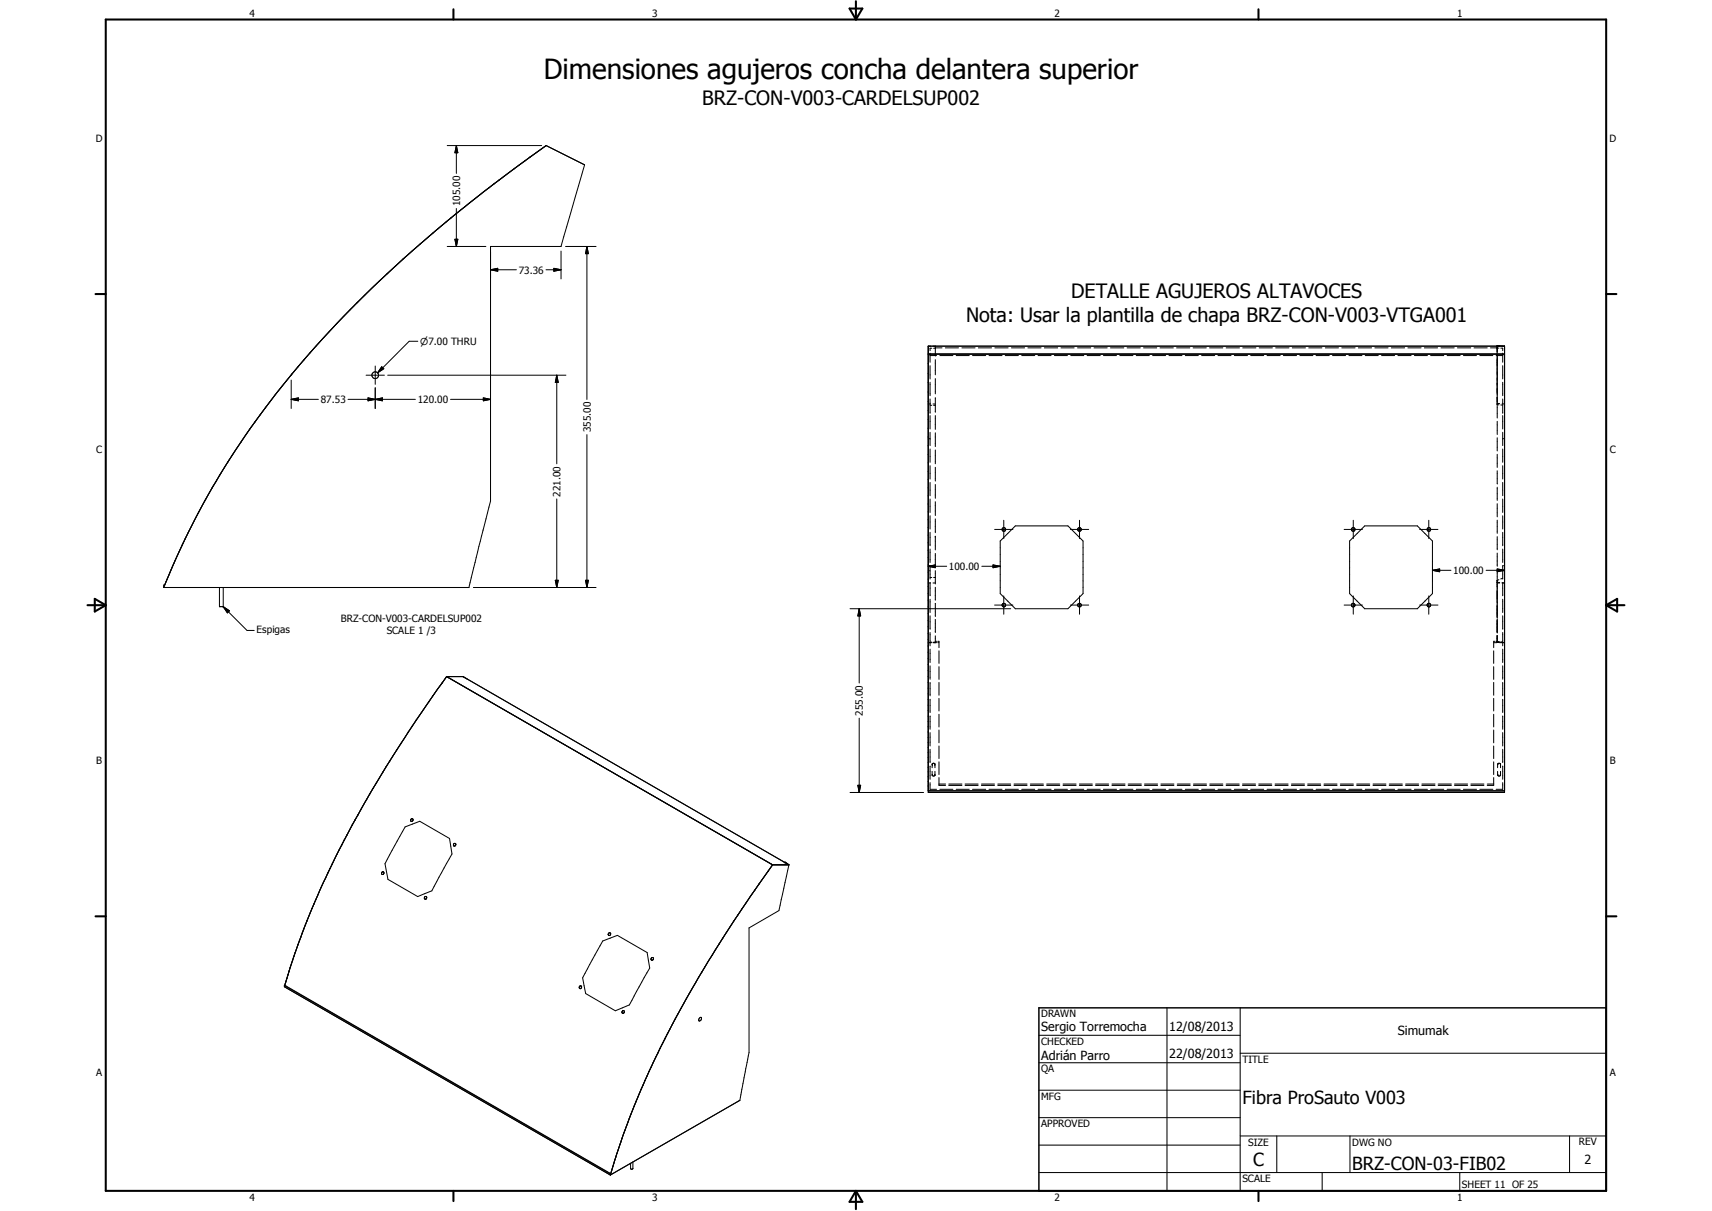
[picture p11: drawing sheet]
<svg xmlns="http://www.w3.org/2000/svg" width="594mm" height="420mm" viewBox="0 0 594 420" stroke-linecap="round" stroke-linejoin="round" font-family="sans-serif">
<g fill="#000">
<circle cx="519.5" cy="120.1" r=".18"/>
<circle cx="519.5" cy="120.7" r=".18"/>
<circle cx="322.7" cy="143" r=".18"/>
<circle cx="521.5" cy="143" r=".18"/>
<circle cx="324.6" cy="186.1" r=".18"/>
<circle cx="77.5" cy="210.5" r=".18"/>
<circle cx="519.5" cy="222.5" r=".18"/>
<circle cx="323.5" cy="268.7" r=".18"/>
<circle cx="323.5" cy="265.3" r=".18"/>
<circle cx="324.4" cy="268.7" r=".18"/>
<circle cx="324.4" cy="265.3" r=".18"/>
</g>
<g fill="none" stroke="#000" stroke-width=".35">
<path d="M155.2 50.5h32.8M158.4 50.5l.5 2.5h-1zM158.4 50.5v9.7M176.7 59.9l-1.8 1.3M180.2 57.2l-10.5 8M180.3 57.1l-3.6 2.7M183.9 54.5l-1.8 1.4M183.9 54.5l-3.7 2.7M185.8 53.2l-1.9 1.3M189.5 50.5l13.4 6.7-8.2 28.3h-24.5v88.4l-7.5 29.9h-105.9M189.5 50.5l-5.6 4M189.5 50.5l-3.7 2.7"/>
<path d="M152 79.4l-17.7 15.6M153.5 78.1l-7.8 6.7M156.5 75.6l-1.7 1.4M158.4 72.3v13.2M161.5 71.6l-4.9 3.9M164.6 69.1l-1.7 1.3M166.4 67.7l-1.7 1.3M168.1 66.4l-14.8 11.9M169.8 65.1l-1.9 1.4M173.1 62.5l-1.7 1.3M131.6 97.5l-2.7 2.6M134.6 94.7a353.9 353.9 0 0 0-39.1 42.2"/>
<path d="M143 87.1l-5.6 5.1M155.2 85.5h13.4M157.9 83h1l-.5 2.5zM170.2 93.6l2.5-.5v1zM170.2 93.6h9M189.5 93.6h5.2M192.2 93.1l2.5 .5-2.5 .5zM194.7 87.1v9.7M196.3 85.5h10.5M203.7 85.5l.5 2.5h-1zM203.7 85.5v53.1M112 117.5l-6.6 7.4"/>
<path d="M114.6 114.7l-2.3 2.4M123.9 105.1l-7.3 7.5M126.7 102.3l-2.5 2.5M145 118.4h-3l-10.9 10.9M519.5 119.9v2.3M519.5 119.9v.2M519.5 119.9l2.6 .2M94.1 138.8l-7.3 9.9M101 138.6l2.5-.6v1.1zM101 130.2v.1M101 131.9v9.8M101 138.6h9.5"/>
<path d="M103.8 126.8l-6 7.2-7.6 10.1M120.8 138.6h23.3M127 130.2h6.4M127.7 138l2.5 .6-2.5 .5zM127.7 138l5 1.1v-1.1l-5 1.1zM130.2 138.6l2.5-.6v1.1zM130.2 127v6.3M130.2 134.5v7.2M132.5 127.3l.7 .6-2.1 1.4zM134.5 130.2h61.9M156.3 138.6h13.9M167.7 138l2.5 .6-2.5 .5z"/>
<path d="M193.2 130.2l.5 2.5h-1zM193.2 130.2v30.7M322.1 122.9h200M322.7 122.6v3.1M322.7 126.9v4.6M322.7 132.6v4.7M322.7 138.4v4.6M322.7 123.4h2.3M323.3 120.8h-.6v.9M324 120.8h.6M324.6 120.1v.2M324.6 120.5v3"/>
<path d="M324.6 124.8v5.2M324.6 131.4v5.3M324.6 138v5M324.6 120.7h2.3M326.1 123.4h4.6M328 120.7h4.6M331.8 123.4h4.5M333.8 120.7h4.6M337.5 123.4h4.5M339.5 120.7h4.6M343.2 123.4h4.5M345.2 120.7h4.6"/>
<path d="M348.8 123.4h4.6M351 120.7h4.6M354.5 123.4h4.6M356.7 120.7h4.6M360.2 123.4h4.5M362.4 120.7h4.6M365.9 123.4h4.5M368.2 120.7h4.5M371.6 123.4h4.5M373.9 120.7h4.6M377.2 123.4h4.6M379.6 120.7h4.6"/>
<path d="M382.9 123.4h4.5M385.4 120.7h4.6M388.6 123.4h4.5M391.1 120.7h4.6M394.3 123.4h4.5M396.8 120.7h4.6M400 123.4h4.5M402.5 120.7h4.7M405.6 123.4h4.6M408.3 120.7h4.6M411.3 123.4h4.5M414 120.7h4.6"/>
<path d="M417 123.4h4.5M419.7 120.7h4.6M422.6 123.4h4.6M425.5 120.7h4.6M428.3 123.4h4.6M431.2 120.7h4.6M434 123.4h4.5M437 120.7h4.5M439.7 123.4h4.5M442.7 120.7h4.6M445.3 123.4h4.6M448.4 120.7h4.6"/>
<path d="M451.1 123.4h4.5M454.1 120.7h4.6M456.7 123.4h4.6M459.9 120.7h4.6M462.4 123.4h4.5M465.6 120.7h4.6M468.1 123.4h4.5M471.4 120.7h4.5M473.7 123.4h4.6M477.1 120.7h4.6M479.4 123.4h4.5M482.8 120.7h4.6"/>
<path d="M485.1 123.4h4.6M488.6 120.7h4.5M490.8 123.4h4.5M494.3 120.7h4.5M496.4 123.4h4.6M500 120.7h4.6M502.1 123.4h4.6M505.7 120.7h4.7M507.8 123.4h4.6M511.5 120.7h4.6M513.5 123.4h4.5M517.2 120.7h2.3"/>
<path d="M519.2 123.4h2.3M519.5 120.1v.1M519.5 120.5v2.9M519.5 124.7v5.2M519.5 131.2v5.2M519.5 137.8v2.6l.6 .1M519.5 120.8h.6M519.5 120.1v.2M519.5 122.9v17.2M519.5 140h.9M520.4 120.1h-198.3v154.9h200v-154.9M520.8 120.8h.7v.9"/>
<path d="M521.2 120.1h.9M521.5 122.5v3.2M521.5 126.9v4.6M521.5 132.6v4.7M521.5 138.4v4.6M522.1 120.1h-2.6M85.6 150.5l-6.1 9.1-5.9 9.7M87.2 148.2l-8.1 12.1M203.7 150.8v53M322.1 152.2h.2M322.1 140.2h.8M322.5 152.2h.2"/>
<path d="M322.7 144.2v4.6M322.7 150v4.6M322.7 155.8v4.6M322.7 140.6h.6M323.8 140.2h.8M324 140.6h.6M324.6 144.2v4.8M324.6 150.2v4.7M324.6 156.1v4.8M519.5 140.5v4.5M519.5 146.2v4.5M519.5 151.9v4.6"/>
<path d="M519.5 157.6v4.6M520.8 140.5h.7M521.2 140.1l.9 .1M521.5 144.2v4.6M521.5 150v4.6M521.5 155.8v4.6M521.5 152.2h.2M521.8 152.2h.3M72.7 170.9l-7.4 13.9M78.1 161.9l-7.1 11.9-4.6 8.8M193.2 173.1v30.7M322.7 161.6v4.6"/>
<path d="M322.7 167.4v4.6M322.7 173.1v4.7M322.7 178.9v4.7M324.6 162.1v4.8M324.6 168.1v4.8M324.6 174.1v4.8M519.5 163.3v4.6M519.5 169v4.6M519.5 174.8v4.5M521.5 161.6v4.6M521.5 167.4v4.6M521.5 173.1v4.7"/>
<path d="M521.5 178.9v4.7M61.2 193.4l-4.4 10.4M64.3 186.9l-2.1 4.4M65.7 184l-5 10.7-3.6 8.3h-.3v.8M322.1 196.5l2.5-.5v1zM322.1 198h.2M322.1 196.3h.2M322.1 196.5h6.4M322.5 198h.2M322.5 196.3h.2M322.7 184.7v4.7M322.7 190.5v4.7"/>
<path d="M322.7 196.3v4.6M324.6 180v4.8M324.6 186.1v4.7M324.6 192v5l-2.5-.5M324.6 198v4.6M324.6 196l-2.5 .5M340.7 196.5h6.4M344.6 196l2.5 .5-2.5 .5zM345.1 183.7h6.4M348.3 180.5v6.4M352.3 182.5h18.3l5.2 5.2v18.3l-5.2 5.2h-18.3l-5.2-5.2v-18.3zM371.4 183.7h6.4"/>
<path d="M374.6 180.5v6.4M466.4 183.7h6.4M469.6 180.5v6.4M473.6 182.5h18.2l5.3 5.2v18.3l-5.3 5.2h-18.2l-5.3-5.2v-18.3zM492.6 183.7h6.4M495.8 180.5v6.4M497.1 197.9l2.5-.5v1zM497.1 197.9h6.4M515.7 197.9h6.4M519.5 197.4l2.6 .5-2.6 .5zM519.5 180.5v4.5M519.5 186.2v4.6"/>
<path d="M519.5 191.9v4.6M521.5 184.7v4.7M521.5 190.5v4.7M521.5 196.3v4.6M521.5 198h.2M521.5 196.3h.2M521.8 198h.3M521.8 196.3h.3M522.1 197.9l-2.6-.5v17.1M522.1 197.9l-2.6 .5M76.2 203.8v6.7h1.3M77.5 210.5l2.1 1.4-.7 .7z"/>
<path d="M77.5 203.8v6.7M77.5 210.5l8.2 8.2h2.5M164.3 203.8h42.5M192.7 201.3h1l-.5 2.5zM203.2 201.3h1l-.5 2.5zM295 211.2h53.2M298.1 211.2l.6 2.5h-1zM298.1 211.2v25.8M322.1 202.3h.8M322.7 202.1v4.6M322.7 207.9v4.6M322.7 213.7v4.6"/>
<path d="M322.7 219.5v4.6M322.7 200.4h.6M323.8 202.3h.8M324 200.4h.6M324.6 203.8v4.4M324.6 209.3v4.6M324.6 215v4.5M345.1 209.9h6.4M348.3 206.8v6.3M348.4 211.2h2.3M371.4 209.9h6.4M374.6 206.8v6.3"/>
<path d="M466.4 209.9h6.4M469.6 206.8v6.3M492.6 209.9h6.4M495.8 206.8v6.3M519.5 204.6v4.2M519.5 209.8v4.3M519.5 215.2v4.2M519.5 202v.3h.9M519.5 214.8v4.8M519.5 202.1h.9M520.1 201.1l-.6 .3v2.1M521.2 202.2l.9 .1h-.9"/>
<path d="M521.5 202.1v4.6M521.5 207.9v4.6M521.5 213.7v4.6M521.5 219.5v4.6M521.5 200.6l-.7 .3M155 234.7a418.9 418.9 0 0 0-44.8 76l-6.8 17.1-4.6 14.1M155 234.7l.3 .2M155 234.7h5.6M155 234.7l113.1 65.4M160.6 234.7l111.6 64.5M160.6 234.7l1.4 .8M322.1 223h1.2"/>
<path d="M322.7 222.8h.6M322.7 225.2v4.7M322.7 231v4.7M322.7 236.8v4.6M323.8 223h1.2M324 222.8h.6M324.6 222.5h.4M324.6 220.6v2.4M325.4 223h.4M325.4 222.5h.4v2.2M325.8 225.8v4.4M325.8 231.3v4.4"/>
<path d="M325.8 236.8v4.4M518.3 223h1.1M518.3 225.8v4.4M518.3 231.3v4.4M518.3 236.8v4.4M518.7 222.5h-.4v2.2M519.1 222.5h.4M519.5 222.8v.1M519.5 220.5v2.1h.6M519.5 222.9h.7M519.5 220.5v2.4M519.5 222.8h.9"/>
<path d="M520.8 222.7l.7 .1M521.2 222.9l.9 .1h-.3M521.5 225.2v4.7M521.5 231v4.7M521.5 236.8v4.6M521.7 222.9l-1.3 .1M298.1 249.2v25.8M322.7 242.6v4.6M322.7 248.4v4.6M322.7 254.2v4.6M322.7 260v4.6M325.8 242.3v4.4"/>
<path d="M325.8 247.8v4.4M325.8 253.3v4.4M325.8 258.8v4.4M518.3 242.3v4.4M518.3 247.8v4.4M518.3 253.3v4.4M518.3 258.8v4.4M521.5 242.6v4.6M521.5 248.4v4.6M521.5 254.2v4.6M521.5 260v4.6M295 275h25.5"/>
<path d="M297.7 272.5h1l-.6 2.5zM322.1 274.3h200M322.1 274.5h200M322.7 271.5v2.4h2.3M322.7 265.8v4.6M323.5 267.6v1.4l.3 .2 .6-.2v-1.4M323.5 266.4v-1.3l.5-.3 .4 .3v1.3M323.5 265.2v.1M323.5 268.7v.2M324.4 268.7v.2M324.4 265.2v.1M325.8 272.3l2.3 .2"/>
<path d="M325.8 264.3v4.4M325.8 269.8v2.4M325.8 272h2.3M326.1 273.9h4.6M329.2 272.5h4.6M329.2 272h4.6M331.8 273.9h4.5M334.9 272.5h4.5M334.9 272h4.5M337.5 273.9h4.5M340.6 272.5h4.5M340.6 272h4.5"/>
<path d="M343.2 273.9h4.5M346.2 272.5h4.5M346.2 272h4.5M348.8 273.9h4.6M351.9 272.5h4.5M351.9 272h4.5M354.5 273.9h4.6M357.5 272.5h4.6M357.5 272h4.6M360.2 273.9h4.5M363.2 272.5h4.5M363.2 272h4.5"/>
<path d="M365.9 273.9h4.5M368.9 272.5h4.5M368.9 272h4.5M371.6 273.9h4.5M374.6 272.5h4.4M374.6 272h4.4M377.2 273.9h4.6M380.2 272.5h4.5M380.2 272h4.5M382.9 273.9h4.5M385.9 272.5h4.5M385.9 272h4.5"/>
<path d="M388.6 273.9h4.5M391.5 272.5h4.6M391.5 272h4.6M394.3 273.9h4.5M397.2 272.5h4.5M397.2 272h4.5M400 273.9h4.5M402.8 272.5h4.6M402.8 272h4.6M405.6 273.9h4.6M408.5 272.5h4.5M408.5 272h4.5"/>
<path d="M411.3 273.9h4.5M414.1 272.5h4.6M414.1 272h4.6M417 273.9h4.5M419.8 272.5h4.5M419.8 272h4.5M422.6 273.9h4.6M425.5 272.5h4.5M425.5 272h4.5M428.3 273.9h4.6M431.2 272.5h4.5M431.2 272h4.5"/>
<path d="M434 273.9h4.5M436.8 272.5h4.5M436.8 272h4.5M439.7 273.9h4.5M442.5 272.5h4.5M442.5 272h4.5M445.3 273.9h4.6M448.1 272.5h4.6M448.1 272h4.6M451.1 273.9h4.5M453.8 272.5h4.5M453.8 272h4.5"/>
<path d="M456.7 273.9h4.6M459.4 272.5h4.6M459.4 272h4.6M462.4 273.9h4.5M465.1 272.5h4.5M465.1 272h4.5M468.1 273.9h4.5M470.8 272.5h4.5M470.8 272h4.5M473.7 273.9h4.6M476.5 272.5h4.4M476.5 272h4.4"/>
<path d="M479.4 273.9h4.5M482.1 272.5h4.5M482.1 272h4.5M485.1 273.9h4.6M487.8 272.5h4.5M487.8 272h4.5M490.8 273.9h4.5M493.4 272.5h4.6M493.4 272h4.6M496.4 273.9h4.6M499.1 272.5h4.5M499.1 272h4.5"/>
<path d="M502.1 273.9h4.6M504.7 272.5h4.6M504.7 272h4.6M507.8 273.9h4.6M510.4 272.5h4.5M510.4 272h4.5M513.5 273.9h4.5M516.1 272h2.2M518.3 272.3l-2.2 .2M518.3 264.3v4.4M518.3 269.8v2.4M519.7 265.1v1.3"/>
<path d="M519.7 267.6v1.3M519.8 265.3a.48 .48 0 0 1 .3-.5 .48 .48 0 0 1 .6 .3v1.3M520.6 268.7l.1 .2M520.7 267.6l-.1 1.5-.6 .1-.3-.2 .1-.3M520.7 265.2l-.1 .1M521.5 271.5v2.4h-2.3M521.5 265.8v4.6M140.6 286.9l5.1-2 10.3 6 .8 5.4-6.9 12.8-5 2-10.3-6-1-5.4zM142.6 284.9h.1M143.1 284.1h.1M143.3 284.6h.1M157.9 292.6l.1 .1"/>
<path d="M267.8 299.8l.3 .3M272.2 299.2h.1M272.2 299.2l.3-.1 1.3 1M272.2 299.2l1.6 .9M132.5 302.6h.6v.7l-.6-.1zM133 303.3v.1M147.4 311.9h.1M147.4 311.1l.5-.1 .2 .3-.3 .7a.47 .47 0 0 1-.5-.3 .47 .47 0 0 1 .1-.6zM147.7 312h-.1M148 311.1v.1M257.6 315.2l-6.7 10.2M259 313.1l-4.3 6.3"/>
<path d="M265 304.5l-4.6 6.5M268.1 300.1h5.7M268.1 300.1l-10.6 15.2M268.1 300.1l-1.6 2.2M273.8 300.1l-3.5 15.8-10.4 6v43.3l-3.2 16.6-44.9 25.9M209.2 326.5l5-2 10.4 6 .9 5.4-7.1 12.8-4.9 2-10.3-6-1-5.4zM211.3 323.7a.43 .43 0 0 1 .5 .5 .43 .43 0 0 1-.6 .3l-.2-.4zM226 332.4l.4-.2 .4 .3-.5 .7a.43 .43 0 0 1-.4-.3 .43 .43 0 0 1 .1-.5zM226.1 332.3v.1M226.2 332.2h.1M226.8 332.7h-.1M243.5 337.3l-2.2 3.7"/>
<path d="M245.9 333.2l-8.8 15.2-7.1 13.4M250.8 325.5l-3.7 6M253.4 321.5l-8.7 13.9M98.7 341.9l113.1 65.4M98.7 341.9v.4l113.1 65.4M98.8 341.9l113.1 65.3M98.8 341.9h-.1M201 342.6v.1M201 342.4h.1M201.2 342.1a.43 .43 0 0 1 .6 .2 .43 .43 0 0 1-.2 .6 .43 .43 0 0 1-.6-.1zM215.8 351.2h.1M216.4 350.6l.1 .1"/>
<path d="M231.6 358.8l-3.3 6.6M235.2 351.9l-2.8 5.2M240.4 342.6l-5 9M242.6 353.4l.7-.4a.7 .7 0 0 1 0 .8 .7 .7 0 0 1-.8 .3zM360.5 359.2h69.9M405 349.7v63.5M430.4 349.7v63.5M221.9 379.4l-5.9 15.1M222.7 377.5l-.7 1.5M223.3 376l-3.7 8.8M224.7 373l-1.5 3.4M225.4 371.4l-1.6 3.5"/>
<path d="M227.6 366.6l-2.4 5.2M229.2 363.4l-3.2 6.8M360.5 368.7h69.9M360.5 378.2h69.9M430.4 365.4h127M214.7 398.4l-2.9 9.3M215.9 394.9l-.9 2.7M217.8 389.5l-4.5 13.2M219.5 385.2l-1.2 2.9M360.5 387.8h69.9M360.5 397.3h69.9M430.4 394.1h127"/>
<path d="M443.1 394.1v12.7M468.5 394.1v12.7M544.7 394.1v12.7M211.8 407.3v.4M211.9 407.2l-.1 .1M212.2 407.5l-.4 .2M213.1 403.5l-1.2 3.7M219.6 403.1v2.4l-.3 .2-.5-.3v-1.8M360.5 406.8h196.9M458.8 406.8v6.4M506.6 406.8v6.4"/>
<circle cx="130.2" cy="130.2" r="1.16"/>
<circle cx="348.3" cy="183.7" r=".63"/>
<circle cx="374.6" cy="183.7" r=".63"/>
<circle cx="469.6" cy="183.7" r=".63"/>
<circle cx="495.9" cy="183.7" r=".65"/>
<circle cx="348.4" cy="209.9" r=".63"/>
<circle cx="374.6" cy="209.9" r=".62"/>
<circle cx="469.6" cy="210" r=".63"/>
<circle cx="495.8" cy="209.9" r=".62"/>
<circle cx="143" cy="284.5" r=".48"/>
<circle cx="157.7" cy="293" r=".5"/>
<circle cx="216.3" cy="351.1" r=".46"/>
</g>
<g fill="none" stroke="#000" stroke-width=".71">
<path d="M36.7 6.8h520.7v406.4h-520.7zM157.3 3.2v3.6M294.8 3h4.4l-2.2 3.8zM297 .4v6.4M436.7 3.2v3.6M33.1 102h3.6M557.4 102h3.5M30.3 210h6.4M32.9 207.8l3.8 2.2-3.8 2.2zM557.4 210h6.3M557.4 210l3.8-2.2v4.4zM33.1 317.9h3.6"/>
<path d="M557.4 317.9h3.5M157.3 413.2v3.5M297 413.2v6.3M297 413.2l2.2 3.8h-4.4zM436.7 413.2v3.5"/>
</g>
<path d="M360.5 349.7h196.9v63.5h-196.9z" fill="none" stroke="#000" stroke-width=".51"/>
<g fill="#000">
<path d="M158.4 50.5l.5 2.5h-1zM157.9 83h1l-.5 2.5zM170.2 93.6l2.5-.5v1zM192.2 93.1l2.5 .5-2.5 .5zM203.7 85.5l.5 2.5h-1zM101 138.6l2.5-.6v1.1zM127.7 138l2.5 .6-2.5 .5zM132.5 127.3l.7 .6-2.1 1.4zM130.2 138.6l2.5-.6v1.1zM167.7 138l2.5 .6-2.5 .5zM193.2 130.2l.5 2.5h-1zM322.1 196.5l2.5-.5v1z"/>
<path d="M344.6 196l2.5 .5-2.5 .5zM497.1 197.9l2.5-.5v1zM519.5 197.4l2.6 .5-2.6 .5zM77.5 210.5l2.1 1.4-.7 .7zM192.7 201.3h1l-.5 2.5zM203.2 201.3h1l-.5 2.5zM298.1 211.2l.6 2.5h-1zM297.7 272.5h1l-.6 2.5z"/>
</g>
<text font-size="9.6" x="188.7" y="27.4">Dimensiones agujeros concha delantera superior</text>
<g font-size="6.9">
<text x="243.7" y="36.4">BRZ-CON-V003-CARDELSUP002</text>
<text x="371.7" y="103.3">DETALLE AGUJEROS ALTAVOCES</text>
<text x="335.2" y="111.5">Nota: Usar la plantilla de chapa BRZ-CON-V003-VTGA001</text>
</g>
<g font-size="6.3">
<text x="431.1" y="383.2">Fibra ProSauto V003</text>
<text x="434.8" y="404.7">C</text>
<text x="469.2" y="406">BRZ-CON-03-FIB02</text>
</g>
<g font-size="4.4">
<text x="361.3" y="357.5">Sergio Torremocha</text>
<text x="405.7" y="357.7">12/08/2013</text>
<text x="485" y="359.2">Simumak</text>
<text x="361.3" y="367.9">Adrián Parro</text>
<text x="405.7" y="367.2">22/08/2013</text>
<text x="549.8" y="404">2</text>
</g>
<g font-size="3.5">
<text x="86.6" y="5.8">4</text>
<text x="226.3" y="5.8">3</text>
<text x="365.9" y="5.8">2</text>
<text x="505.6" y="5.8">1</text>
<text x="33.3" y="49.4">D</text>
<text x="558.5" y="49.4">D</text>
<text x="159.7" y="71.6" transform="rotate(-90 159.7 71.6)">105.00</text>
<text x="180" y="94.9">73.36</text>
<text x="111.3" y="139.9">87.53</text>
<text x="144.9" y="139.9">120.00</text>
<text x="205" y="150" transform="rotate(-90 205 150)">355.00</text>
<text x="33.4" y="157.3">C</text>
<text x="558.6" y="157.3">C</text>
<text x="194.5" y="172.3" transform="rotate(-90 194.5 172.3)">221.00</text>
<text x="329.3" y="197.8">100.00</text>
<text x="504.3" y="199.2">100.00</text>
<text x="118.3" y="215.9">BRZ-CON-V003-CARDELSUP002</text>
<text x="89.1" y="219.7">Espigas</text>
<text x="134.2" y="220">SCALE 1 /3</text>
<text x="299.5" y="248.4" transform="rotate(-90 299.5 248.4)">255.00</text>
<text x="33.4" y="265.2">B</text>
<text x="558.6" y="265.2">B</text>
<text x="361.3" y="353">DRAWN</text>
<text x="361.3" y="362.5">CHECKED</text>
<text x="431.1" y="368.7">TITLE</text>
<text x="33.4" y="373.2">A</text>
<text x="361.3" y="372.1">QA</text>
<text x="558.6" y="373.2">A</text>
<text x="361.3" y="381.6">MFG</text>
<text x="361.3" y="391.1">APPROVED</text>
<text x="433.1" y="397.5">SIZE</text>
<text x="469.2" y="397.5">DWG NO</text>
<text x="547.9" y="397.4">REV</text>
<text x="431.1" y="410.2">SCALE</text>
<text x="507.3" y="412.3">SHEET 11 OF 25</text>
<text x="86.6" y="416.7">4</text>
<text x="226.3" y="416.7">3</text>
<text x="365.9" y="416.7">2</text>
<text x="505.6" y="416.7">1</text>
</g>
<text font-size="3.3" x="145.8" y="119.7">n7.00 THRU</text>
</svg>
